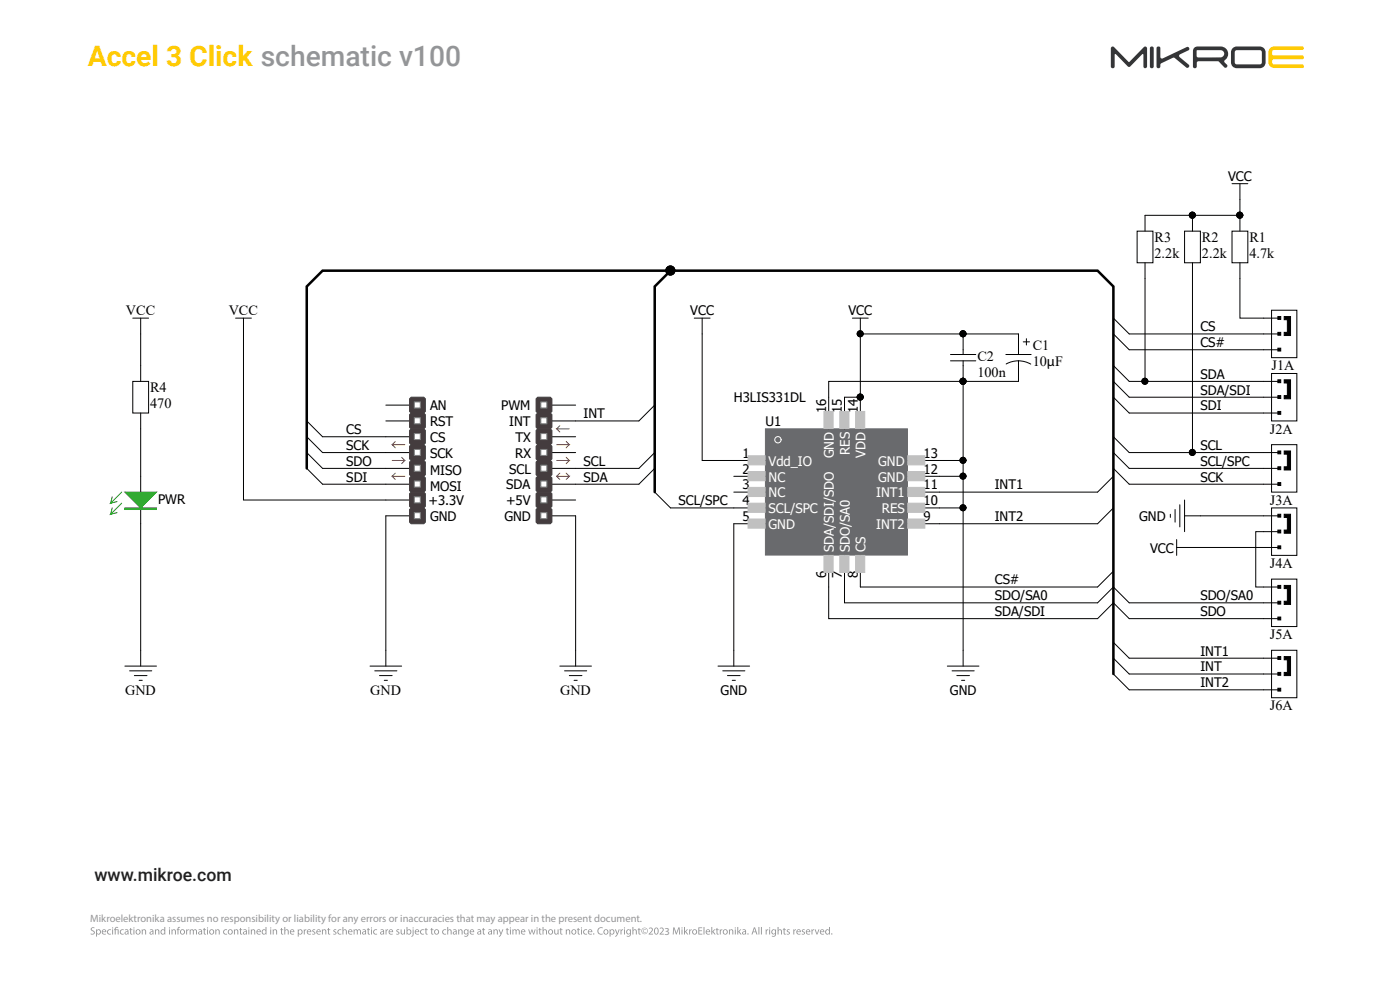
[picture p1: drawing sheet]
<svg xmlns="http://www.w3.org/2000/svg" width="420mm" height="297mm" viewBox="0 0 420 297" stroke-linecap="round" stroke-linejoin="round" font-family="sans-serif">
<!-- layer: Layer 1 -->
<path d="M381 14.4l1.3-.5h8.4a.54 .54 0 0 1 .5 .5 .54 .54 0 0 1-.5 .6h-8.6a.9 .9 0 0 0-.5 .8 .9 .9 0 0 0 .5 .8h8.6a.58 .58 0 0 1 .5 .6 .58 .58 0 0 1-.5 .6h-8.6a.8 .8 0 0 0-.5 .8 .8 .8 0 0 0 .7 .7h8.4a.55 .55 0 0 1 .5 .5 .55 .55 0 0 1-.5 .6h-8.4a1.74 1.74 0 0 1-1.8-1.8v-3.3z" fill-rule="evenodd" fill="#ffcb05"/>
<path d="M359 15.1l7.2-.1a1.09 1.09 0 0 1 1.1 1.1 1.09 1.09 0 0 1-1.1 1.1h-6.9l-.3-.5zM358.4 14.2l-.5 1.1v4.6a.58 .58 0 0 0 .6 .5 .58 .58 0 0 0 .5-.5l.1-1.2 .3-.3 6.3 .1a4 4 0 0 0 2.1 1.8l.4-.5-.4-.7a.72 .72 0 0 1-.5-.6 .72 .72 0 0 1 .5-.7 2.22 2.22 0 0 0 .5-2.5 2.22 2.22 0 0 0-2.1-1.4h-6.9zM347.1 14.1l-.1 5.8a.58 .58 0 0 0 .5 .5 .58 .58 0 0 0 .6-.5v-.7l.3-.2 3.7-1.7 3.8 2.9a.57 .57 0 0 0 .7-.1 .57 .57 0 0 0 0-.7l-2.7-2.3-.2-.4 .3-.4 2.5-1.2a.56 .56 0 0 0 .2-.7 .56 .56 0 0 0-.7-.3l-7.3 3.5-.6-.4v-3l-.5-.3zM345.1 14.1l-.1 5.8a.58 .58 0 0 0 .5 .5 .58 .58 0 0 0 .6-.5v-5.5l-.3-.4zM369.8 14.4l.9-.4 7.2-.1a1.74 1.74 0 0 1 1.8 1.8v3a1.74 1.74 0 0 1-1.8 1.7h-6.8a1.74 1.74 0 0 1-1.8-1.7v-3.4zM370.6 15.2l-.2 .5v3l.3 .5 7.2 .1 .6-.3 .1-3.3-.4-.6-7.1-.1zM333.4 14.1l-.1 .4v5.4a.58 .58 0 0 0 .5 .5 .58 .58 0 0 0 .6-.5v-3.5l.3-.2 3.6 3.7 .4 .2 4.2-3.9 .1 3.7a.55 .55 0 0 0 .6 .5 .55 .55 0 0 0 .5-.5v-5.4l-.3-.5-.6 .1-4.5 4.5-4.5-4.5-.4-.2z" fill-rule="evenodd" fill="#343537"/>
<path d="M249.3 279.9a.2 .2 0 0 1 .4 0 .2 .2 0 0 1-.4 0zM248 278.8l-.1 .2a.55 .55 0 0 0 0 .6 .55 .55 0 0 0 .6 .2l.2-.3a.52 .52 0 0 0-.1-.6 .52 .52 0 0 0-.6-.1zM247.7 278.7l.5-.2 .5 .2v-.9h.3v2.3h-.3v-.3a.74 .74 0 0 1-1.1 0 .74 .74 0 0 1 .1-1.1zM246.4 278.8l-.2 .4h.8l-.1-.4zM246.1 278.7a.67 .67 0 0 1 .9-.1 .67 .67 0 0 1 .3 .8h-1.1a.59 .59 0 0 0 1 .4v.2a.84 .84 0 0 1-1.1-.2 .84 .84 0 0 1 0-1.1zM244.4 278.5h.3l.4 1.3 .4-1.3h.3l-.6 1.6h-.2zM243.4 278.5h.3v.3l.5-.3v.3l-.5 .3v1h-.3zM242.2 278.8l-.2 .4h.8l-.1-.4zM241.9 278.7a.67 .67 0 0 1 .9-.1 .67 .67 0 0 1 .3 .8h-1.1a.59 .59 0 0 0 1 .4v.2a.84 .84 0 0 1-1.1-.2 .84 .84 0 0 1 0-1.1zM240.6 278.7l.5-.2 .3 .1-.6 .3a.69 .69 0 0 1 .4 1.1h-.7l.1-.2 .3 .1 .3-.2-.6-.6zM239.4 278.8l-.2 .4h.8l-.2-.4zM239.1 278.7a.67 .67 0 0 1 .8-.1 .67 .67 0 0 1 .3 .8h-1a.59 .59 0 0 0 .9 .4l.1 .2a.84 .84 0 0 1-1.1-.2 .84 .84 0 0 1 0-1.1zM238 278.5h.2l.1 .3 .5-.3v.3l-.5 .3v1h-.3zM236.1 278.7l.4-.2 .4 .1-.6 .3a.69 .69 0 0 1 .4 1.1h-.7v-.2l.4 .1 .3-.2-.6-.6zM235.1 278.2l.3-.1v.4h.4v.2h-.4v1l.3 .4h-.4l-.2-.3v-1.1h-.3zM233.3 277.8h.3v1a.55 .55 0 0 1 .9 0l.1 1.3h-.3v-1.1l-.4-.3-.3 .3v1.1h-.3zM231.9 278.8l-.2 .2a.57 .57 0 0 0 .4 .9l.4-.4a.51 .51 0 0 0 0-.6 .51 .51 0 0 0-.6-.1zM231.6 278.7l.5-.2 .5 .3v-.3h.2v1.3a.81 .81 0 0 1-.4 .9 .81 .81 0 0 1-.9-.1l.1-.2a.57 .57 0 0 0 .7 .1 .57 .57 0 0 0 .2-.7 .72 .72 0 0 1-1.1 0 .72 .72 0 0 1 .2-1.1zM230.8 278.5h.2v1.6h-.2zM230.8 278h.2v.2h-.2zM229.7 278.5h.2l.1 .3 .5-.3v.3l-.5 .3v1h-.3zM228.3 277.8h.3v2.3h-.3zM227.5 277.8h.3v2.3h-.3zM226.3 278.2l-.3 1h.7zM226.2 277.9h.3l.7 2.2h-.3l-.2-.7h-.7l-.3 .7h-.3zM224.2 279.9a.2 .2 0 0 1 .4 0 .2 .2 0 0 1-.4 0zM223 279.4l-.1 .2a.33 .33 0 0 0 .4 .3 .33 .33 0 0 0 .2-.3v-.3zM222.7 278.6l.5-.1 .5 .2 .1 1.4-.2-.2a.49 .49 0 0 1-.8 .1 .49 .49 0 0 1 .1-.8l.6-.1v-.2l-.3-.2-.4 .1zM221.2 277.8h.3v1.4l.6-.7h.3l-.6 .7 .7 .9h-.4l-.5-.8-.1 .8h-.3zM220.4 278.5h.3v1.6h-.3zM220.5 278h.2v.2h-.2zM218.7 278.5h.2v.3a.57 .57 0 0 1 .7-.3 .57 .57 0 0 1 .4 .7v.9h-.3v-1.1l-.5-.2-.2 .3v1h-.3zM217.1 279.3a.55 .55 0 0 0 1.1 0 .55 .55 0 0 0-1.1 0zM216.8 279.3a.78 .78 0 0 1 1.5 0 .78 .78 0 0 1-1.5 0zM215.9 278.5h.3v.3l.5-.3v.3l-.5 .3v1h-.3zM215 278.2l.2-.1v.4h.4v.2h-.4v1l.4 .4h-.4l-.2-.3v-1.1h-.3zM213.4 277.8h.3v1.4l.6-.7h.3l-.6 .7 .7 .9h-.4l-.5-.8-.1 .8h-.3zM212.2 278.8l-.2 .4h.8l-.2-.4zM211.9 278.7a.67 .67 0 0 1 .8-.1 .67 .67 0 0 1 .3 .8h-1a.59 .59 0 0 0 .9 .4l.1 .2a.84 .84 0 0 1-1.1-.2 .84 .84 0 0 1 0-1.1zM211.1 277.8h.2v2.3h-.2zM209.5 277.9h1.2v.3h-.9v.6h.8v.3h-.8v.7h.9v.3h-1.2zM207.9 279.3a.55 .55 0 0 0 1.1 0 .55 .55 0 0 0-1.1 0zM207.6 279.3a.78 .78 0 0 1 1.5 0 .78 .78 0 0 1-1.5 0zM206.7 278.5h.3v.3l.5-.3v.3l-.5 .3v1h-.3zM205.2 277.8h.3v1.4l.6-.7h.3l-.6 .7 .7 .9h-.3l-.6-.8-.1 .8h-.3zM204.5 278.5h.2v1.6h-.2zM204.5 278h.2v.2h-.2zM202 277.9h.3l.6 1.8 .6-1.8h.4l.1 2.2h-.3v-1.9l-.7 1.9h-.2l-.6-1.9-.1 1.9h-.3zM197.9 278.2a.74 .74 0 0 1 1.2 .1 .74 .74 0 0 1-.4 1.1l-.5 .4h1v.3h-1.3l.8-1a.49 .49 0 0 0 0-.8 .49 .49 0 0 0-.7 .1zM196.7 278.2a.9 .9 0 0 0-.3 .9 .9 .9 0 0 0 .7 .7 .92 .92 0 0 0-.4-1.6zM196.4 278.2a.63 .63 0 0 1 .7-.2 .63 .63 0 0 1 .4 .6 .93 .93 0 0 1 .1 1 .93 .93 0 0 1-1 .4l-.4-1zM194.6 278.2a.74 .74 0 0 1 1.2 .1 .74 .74 0 0 1-.4 1.1l-.4 .4h.9v.3h-1.3l.8-1a.49 .49 0 0 0 .1-.8 .49 .49 0 0 0-.8 .1zM193 278.6l.5-.2 .3 .2a.47 .47 0 0 0-.7 .1 .47 .47 0 0 0 0 .6 .47 .47 0 0 0 .7 .1 .55 .55 0 0 1-.8 0 .55 .55 0 0 1 0-.8zM192.6 279a.83 .83 0 0 0 1.6 0 .83 .83 0 0 0-1.6 0zM192.4 279a.97 .97 0 0 1 1.9 0 .97 .97 0 0 1-1.9 0zM191.5 278.2l.3-.1v.4h.4v.2h-.4v1l.4 .4h-.4l-.2-.3-.1-1.1h-.2zM189.7 277.8h.3v1a.55 .55 0 0 1 1 0v1.3h-.2l-.1-1.1-.3-.3-.4 .3v1.1h-.3zM188.3 278.8l-.1 .2a.57 .57 0 0 0 .4 .9l.4-.4a.51 .51 0 0 0-.1-.6 .51 .51 0 0 0-.6-.1zM188.1 278.7l.4-.2 .5 .3v-.3h.3v1.3a.81 .81 0 0 1-.4 .9 .81 .81 0 0 1-.9-.1v-.2a.57 .57 0 0 0 .7 .1 .57 .57 0 0 0 .3-.7 .72 .72 0 0 1-1.1 0 .72 .72 0 0 1 .2-1.1zM187.2 278.5h.3v1.6h-.3zM187.2 278h.3v.2h-.3zM186.2 278.5h.2v.3l.5-.3v.3l-.4 .3-.1 1h-.2zM184.5 278.5h.3l.4 1.3 .4-1.3h.3l-.7 1.7-.6 .6v-.3l.5-.5zM183.3 278.9l-.1 .2a.48 .48 0 0 0 .2 .7 .48 .48 0 0 0 .6-.2 .55 .55 0 0 0 0-.6 .55 .55 0 0 0-.6-.2zM182.9 278.5h.2v.3a.72 .72 0 0 1 1 0 .72 .72 0 0 1 .1 1 .72 .72 0 0 1-1 .1v.8h-.3zM181.3 279.3a.55 .55 0 0 0 1.1 0 .55 .55 0 0 0-1.1 0zM181 279.3a.78 .78 0 0 1 1.5 0 .78 .78 0 0 1-1.5 0zM179.7 278.1l.9-.2 .2 .1v.2a.88 .88 0 0 0-1.3 .8 .88 .88 0 0 0 1.3 .8v.2a1.12 1.12 0 0 1-1.5-.4 1.12 1.12 0 0 1 .4-1.5zM177.9 279.9a.2 .2 0 0 1 .4 0 .2 .2 0 0 1-.4 0zM176.8 278.8l-.2 .4h.8l-.1-.4zM176.5 278.7a.67 .67 0 0 1 .9-.1 .67 .67 0 0 1 .3 .8h-1.1a.59 .59 0 0 0 1 .4v.2a.84 .84 0 0 1-1.1-.2 .84 .84 0 0 1 0-1.1zM175.2 278.7l.6-.2 .3 .1v.2a.58 .58 0 0 0-.9 .5 .58 .58 0 0 0 .9 .5v.2a.81 .81 0 0 1-1-.2 .81 .81 0 0 1 .1-1.1zM174.3 278.5h.3v1.6h-.3zM174.3 278h.3v.2h-.3zM173.3 278.2l.3-.1v.4h.4v.2h-.4v1l.4 .4h-.4l-.3-.3v-1.1h-.2zM171.7 279.3a.55 .55 0 0 0 1.1 0 .55 .55 0 0 0-1.1 0zM171.3 279.3a.8 .8 0 0 1 1.6 0 .8 .8 0 0 1-1.6 0zM169.7 278.5h.3v.3a.57 .57 0 0 1 .7-.3 .57 .57 0 0 1 .4 .7v.9h-.3l-.1-1.1-.4-.2-.3 .3v1h-.3zM168.1 278.2l.3-.1v.4h.4v.2h-.4v1l.3 .4h-.4l-.2-.3v-1.1h-.3zM166.3 278.5h.2l.1 1.1 .3 .3 .4-.3v-1.1h.3v1.6h-.3v-.3l-.5 .3-.4-.1zM164.7 279.3a.55 .55 0 0 0 1.1 0 .55 .55 0 0 0-1.1 0zM164.4 279.3a.78 .78 0 0 1 1.5 0 .78 .78 0 0 1-1.5 0zM162.8 277.8h.2v1a.55 .55 0 0 1 1 0l.1 1.3h-.3v-1.1l-.4-.3-.3 .3-.1 1.1h-.2zM161.8 278.2l.3-.1v.4h.4v.2h-.4v1l.3 .4h-.4l-.2-.3v-1.1h-.3zM161 278.5h.3v1.6h-.3zM161 278h.2v.2h-.2zM158.5 278.5h.3l.3 1.3 .4-1.3h.2l.4 1.3 .3-1.3h.3l-.5 1.6h-.3l-.3-1.3-.4 1.3h-.3zM156.7 278.8l-.2 .4h.9l-.2-.4zM156.5 278.7a.67 .67 0 0 1 .8-.1 .67 .67 0 0 1 .3 .8h-1.1a.59 .59 0 0 0 1 .4v.2a.84 .84 0 0 1-1.1-.2 .84 .84 0 0 1 .1-1.1zM153.7 278.5h.3v.3a.52 .52 0 0 1 .4-.3 .52 .52 0 0 1 .5 .3l.3-.3 .5 .1 .2 1.5h-.3v-1.2l-.3-.2-.3 .3v1.1h-.3v-1.2l-.3-.2-.4 .3v1.1h-.3zM153 278.5h.3v1.6h-.3zM153 278h.2v.2h-.2zM152 278.2l.3-.1v.4h.4v.2h-.4v1l.4 .4h-.5l-.2-.3v-1.1h-.2zM149.6 278.5h.3l.4 1.3 .4-1.3h.3l-.7 1.7-.6 .6-.1-.3 .5-.5zM148 278.5h.3v.3a.57 .57 0 0 1 .7-.3 .57 .57 0 0 1 .4 .7v.9h-.3l-.1-1.1-.5-.2-.2 .3v1h-.3zM146.8 279.4l-.1 .2a.33 .33 0 0 0 .3 .3 .33 .33 0 0 0 .3-.3v-.3zM146.5 278.6l.5-.1 .5 .2 .1 1.4-.3-.2a.49 .49 0 0 1-.7 .1 .49 .49 0 0 1 0-.8l.7-.1v-.2l-.3-.2-.4 .1zM144.9 278.2l.2-.1v.4h.4v.2h-.4v1l.4 .4h-.4l-.2-.3v-1.1h-.3zM143.5 279.4l-.1 .2a.33 .33 0 0 0 .4 .3 .33 .33 0 0 0 .3-.3v-.3zM143.3 278.6l.5-.1 .4 .2 .2 1.4-.3-.2a.49 .49 0 0 1-.7 .1 .49 .49 0 0 1 0-.8l.7-.1v-.2l-.4-.2-.4 .1zM141.4 278.8l-.2 .4h.8l-.2-.4zM141.1 278.7a.67 .67 0 0 1 .8-.1 .67 .67 0 0 1 .3 .8h-1a.59 .59 0 0 0 .9 .4l.1 .2a.84 .84 0 0 1-1.1-.2 .84 .84 0 0 1 0-1.1zM139.6 278.8l-.1 .2a.57 .57 0 0 0 .4 .9l.4-.4a.51 .51 0 0 0-.1-.6 .51 .51 0 0 0-.6-.1zM139.3 278.7l.5-.2 .5 .3v-.3h.3l-.1 1.3a.81 .81 0 0 1-.3 .9 .81 .81 0 0 1-.9-.1v-.2a.57 .57 0 0 0 .7 .1 .57 .57 0 0 0 .3-.7 .72 .72 0 0 1-1.1 0 .72 .72 0 0 1 .1-1.1zM137.5 278.5h.2v.3a.57 .57 0 0 1 .7-.3 .57 .57 0 0 1 .4 .7v.9h-.3v-1.1l-.5-.2-.2 .3v1h-.3zM136.2 279.4l-.1 .2a.33 .33 0 0 0 .4 .3 .33 .33 0 0 0 .3-.3v-.3zM135.9 278.6l.5-.1 .5 .2 .1 1.4-.2-.2a.49 .49 0 0 1-.8 .1 .49 .49 0 0 1 .1-.8l.6-.1v-.2l-.3-.2-.4 .1zM134.2 277.8h.3v1a.55 .55 0 0 1 .9 0l.1 1.3h-.3v-1.1l-.3-.3-.4 .3v1.1h-.3zM132.9 278.7l.6-.2 .4 .1-.1 .2a.58 .58 0 0 0-.9 .5 .58 .58 0 0 0 .9 .5l.1 .2a.81 .81 0 0 1-1.1-.2 .81 .81 0 0 1 .1-1.1zM130.5 279.3a.55 .55 0 0 0 1.1 0 .55 .55 0 0 0-1.1 0zM130.2 279.3a.78 .78 0 0 1 1.5 0 .78 .78 0 0 1-1.5 0zM129.4 278.2l.2-.1v.4h.4v.2h-.4l.1 1 .3 .4h-.4l-.2-.3v-1.1h-.3zM127.6 278.2l.3-.1v.4h.4v.2h-.4v1l.4 .4h-.4l-.2-.3-.1-1.1h-.2zM126.2 278.7l.6-.2 .4 .1v.2a.58 .58 0 0 0-.9 .5 .58 .58 0 0 0 .9 .5v.2a.81 .81 0 0 1-1-.2 .81 .81 0 0 1 0-1.1zM124.9 278.8l-.2 .4h.8l-.1-.4zM124.6 278.7a.67 .67 0 0 1 .8-.1 .67 .67 0 0 1 .4 .8h-1.1a.59 .59 0 0 0 .9 .4l.1 .2a.84 .84 0 0 1-1.1-.2 .84 .84 0 0 1 0-1.1zM123.8 278h.3v.2h-.3zM123.8 278.5h.3v1.7l-.2 .4-.5 .1 .4-.6zM122.3 278.9l-.1 .2a.52 .52 0 0 0 .1 .6 .52 .52 0 0 0 .6 .1l.2-.2a.55 .55 0 0 0 0-.6 .55 .55 0 0 0-.6-.2zM122 277.8h.2v1a.71 .71 0 0 1 1 0 .71 .71 0 0 1 0 1 .71 .71 0 0 1-1 0v.3h-.3zM120.2 278.5h.3v1.1l.3 .3 .4-.3v-1.1h.3v1.6h-.2l-.1-.3-.5 .3-.3-.1zM118.9 278.7l.5-.2 .4 .1-.7 .3a.69 .69 0 0 1 .5 1.1h-.8l.1-.2 .4 .1 .3-.2-.7-.6zM117 278.8l-.2 .4h.9l-.2-.4zM116.8 278.7a.67 .67 0 0 1 .8-.1 .67 .67 0 0 1 .3 .8h-1.1a.59 .59 0 0 0 1 .4v.2a.84 .84 0 0 1-1.1-.2 .84 .84 0 0 1 .1-1.1zM115.7 278.5h.2v.3l.5-.3v.3l-.4 .3v1h-.3zM114.4 279.4l-.1 .2a.33 .33 0 0 0 .4 .3 .33 .33 0 0 0 .3-.3v-.3zM114.1 278.6l.5-.1 .5 .2 .1 1.4-.2-.2a.49 .49 0 0 1-.8 .1 .49 .49 0 0 1 .1-.8l.6-.1v-.2l-.3-.2-.4 .1zM112.2 278.7l.6-.2 .4 .1-.1 .2a.58 .58 0 0 0-.9 .5 .58 .58 0 0 0 .9 .5v.2a.81 .81 0 0 1-1-.2 .81 .81 0 0 1 .1-1.1zM111.3 278.5h.3v1.6h-.3zM111.3 278h.3v.2h-.3zM110.3 278.2l.3-.1v.4h.4v.2h-.4v1l.4 .4h-.4l-.3-.3v-1.1h-.2zM109 279.4l-.1 .2a.33 .33 0 0 0 .4 .3 .33 .33 0 0 0 .2-.3v-.3zM108.7 278.6l.5-.1 .5 .2 .1 1.4-.2-.2a.49 .49 0 0 1-.8 .1 .49 .49 0 0 1 .1-.8l.6-.1v-.2l-.3-.2-.4 .1zM106.1 278.5h.2v.3a.52 .52 0 0 1 .5-.3 .52 .52 0 0 1 .5 .3l.3-.3 .5 .1 .2 1.5h-.3v-1.2l-.3-.2-.4 .3v1.1h-.2l-.1-1.2-.3-.2-.3 .3v1.1h-.3zM104.9 278.8l-.2 .4h.8l-.2-.4zM104.6 278.7a.67 .67 0 0 1 .8-.1 .67 .67 0 0 1 .3 .8h-1a.59 .59 0 0 0 .9 .4l.1 .2a.84 .84 0 0 1-1.1-.2 .84 .84 0 0 1 0-1.1zM102.7 277.8h.3v1a.55 .55 0 0 1 1 0v1.3h-.2l-.1-1.1-.3-.3-.4 .3v1.1h-.3zM101.4 278.7l.6-.2 .4 .1v.2a.58 .58 0 0 0-.9 .5 .58 .58 0 0 0 .9 .5v.2a.81 .81 0 0 1-1-.2 .81 .81 0 0 1 0-1.1zM100.1 278.7l.4-.2 .4 .1-.6 .3a.69 .69 0 0 1 .4 1.1h-.8l.1-.2 .4 .1 .3-.2-.7-.6zM98.4 278.2l.3-.1v.4h.4v.2h-.4v1l.4 .4h-.5l-.2-.3v-1.1h-.2zM96.6 278.5h.2v.3a.57 .57 0 0 1 .7-.3 .57 .57 0 0 1 .4 .7v.9h-.3v-1.1l-.5-.2-.2 .3v1h-.3zM95.3 278.8l-.1 .4h.8l-.2-.4zM95.1 278.7a.67 .67 0 0 1 .8-.1 .67 .67 0 0 1 .3 .8h-1.1a.59 .59 0 0 0 1 .4v.2a.84 .84 0 0 1-1-.2 .84 .84 0 0 1 0-1.1zM93.7 278.7l.5-.2 .4 .1-.7 .3a.69 .69 0 0 1 .5 1.1h-.8l.1-.2 .4 .1 .3-.2-.7-.6zM92.5 278.8l-.2 .4h.8l-.1-.4zM92.2 278.7a.67 .67 0 0 1 .9-.1 .67 .67 0 0 1 .3 .8h-1.1a.59 .59 0 0 0 1 .4v.2a.84 .84 0 0 1-1.1-.2 .84 .84 0 0 1 0-1.1zM91.1 278.5h.3v.3l.5-.3v.3l-.5 .3v1h-.3zM89.7 278.9l-.1 .2a.48 .48 0 0 0 .2 .7 .48 .48 0 0 0 .7-.2 .55 .55 0 0 0-.1-.6 .55 .55 0 0 0-.5-.2zM89.3 278.5h.3v.3a.72 .72 0 0 1 1 0 .72 .72 0 0 1 0 1 .72 .72 0 0 1-1 .1v.8h-.3zM87.4 278.8l-.2 .4h.8l-.1-.4zM87.1 278.7a.67 .67 0 0 1 .9-.1 .67 .67 0 0 1 .3 .8h-1.1a.59 .59 0 0 0 1 .4v.2a.84 .84 0 0 1-1.1-.2 .84 .84 0 0 1 0-1.1zM85.3 277.8h.3v1a.55 .55 0 0 1 1 0v1.3h-.3v-1.1l-.3-.3-.4 .3v1.1h-.3zM84.3 278.2l.3-.1v.4h.4v.2h-.4v1l.4 .4h-.4l-.3-.3v-1.1h-.2zM81.8 278.5h.3v.3a.57 .57 0 0 1 .7-.3 .57 .57 0 0 1 .3 .7v.9h-.3v-1.1l-.5-.2-.2 .3v1h-.3zM81.1 278.5h.3v1.6h-.3zM81.1 278h.2v.2h-.2zM79 278.8l-.2 .2a.55 .55 0 0 0 0 .6 .55 .55 0 0 0 .6 .2l.3-.3a.52 .52 0 0 0-.1-.6 .52 .52 0 0 0-.6-.1zM78.7 278.7l.5-.2 .5 .2v-.9h.2l.1 2.3h-.3v-.3a.74 .74 0 0 1-1.1 0 .74 .74 0 0 1 .1-1.1zM77.4 278.8l-.2 .4h.8l-.1-.4zM77.1 278.7a.67 .67 0 0 1 .8-.1 .67 .67 0 0 1 .4 .8h-1.1a.59 .59 0 0 0 .9 .4l.1 .2a.84 .84 0 0 1-1.1-.2 .84 .84 0 0 1 0-1.1zM75.2 278.5h.3v.3a.57 .57 0 0 1 .7-.3 .57 .57 0 0 1 .4 .7v.9h-.3v-1.1l-.5-.2-.3 .3v1h-.2zM74.5 278.5h.3v1.6h-.3zM74.5 278h.3v.2h-.3zM73.2 279.4l-.1 .2a.33 .33 0 0 0 .4 .3 .33 .33 0 0 0 .3-.3v-.3zM73 278.6l.5-.1 .5 .2 .1 1.4-.3-.2a.49 .49 0 0 1-.7 .1 .49 .49 0 0 1 0-.8l.7-.1v-.2l-.4-.2-.4 .1zM72 278.2l.3-.1v.4h.4v.2h-.4v1l.4 .4h-.5l-.2-.3v-1.1h-.2zM70.2 278.5h.2v.3a.57 .57 0 0 1 .7-.3 .57 .57 0 0 1 .4 .7v.9h-.3v-1.1l-.5-.2-.2 .3v1h-.3zM68.6 279.3a.55 .55 0 0 0 1.1 0 .55 .55 0 0 0-1.1 0zM68.3 279.3a.78 .78 0 0 1 1.5 0 .78 .78 0 0 1-1.5 0zM67.2 278.7l.6-.2 .3 .1v.2a.58 .58 0 0 0-.9 .5 .58 .58 0 0 0 .9 .5v.2a.81 .81 0 0 1-1-.2 .81 .81 0 0 1 .1-1.1zM64.6 278.5h.2l.1 .3a.57 .57 0 0 1 .6-.3 .57 .57 0 0 1 .4 .7v.9h-.3v-1.1l-.5-.2-.2 .3v1h-.3zM63 279.3a.55 .55 0 0 0 1.1 0 .55 .55 0 0 0-1.1 0zM62.7 279.3a.8 .8 0 0 1 1.6 0 .8 .8 0 0 1-1.6 0zM62.1 278.5h.3v1.6h-.3zM62.1 278h.3v.2h-.3zM61.1 278.2l.3-.1v.4h.4v.2h-.4v1l.4 .4h-.4l-.2-.3-.1-1.1h-.2zM59.8 279.4l-.1 .2a.33 .33 0 0 0 .4 .3 .33 .33 0 0 0 .3-.3v-.3zM59.5 278.6l.5-.1 .5 .2 .2 1.4-.3-.2a.49 .49 0 0 1-.8 .1 .49 .49 0 0 1 .1-.8l.7-.1-.1-.2-.3-.2-.4 .1zM56.9 278.5h.2v.3a.52 .52 0 0 1 .5-.3 .52 .52 0 0 1 .5 .3l.3-.3 .5 .1 .2 1.5h-.3v-1.2l-.3-.2-.3 .3-.1 1.1h-.2l-.1-1.2-.3-.2-.3 .3v1.1h-.3zM55.8 278.5h.3v.3l.5-.3v.3l-.5 .3v1h-.2zM54.3 279.3a.55 .55 0 0 0 1.1 0 .55 .55 0 0 0-1.1 0zM53.9 279.3a.8 .8 0 0 1 1.6 0 .8 .8 0 0 1-1.6 0zM53.4 277.9l.6-.1-.4 .4-.1 .3h.4v.2h-.4v1.4h-.2v-1.4h-.3v-.2h.3zM51.4 278.5h.3v.3a.57 .57 0 0 1 .7-.3 .57 .57 0 0 1 .4 .7v.9h-.3v-1.1l-.5-.2-.3 .3v1h-.2zM50.7 278.5h.3v1.6h-.3zM50.7 278h.3v.2h-.3zM48.6 278.8l-.1 .2a.55 .55 0 0 0 0 .6 .55 .55 0 0 0 .6 .2l.2-.3a.52 .52 0 0 0-.1-.6 .52 .52 0 0 0-.6-.1zM48.3 278.7l.5-.2 .5 .2v-.9h.3v2.3h-.3v-.3a.74 .74 0 0 1-1.1 0 .74 .74 0 0 1 .1-1.1zM46.5 278.5h.2v.3a.57 .57 0 0 1 .7-.3 .57 .57 0 0 1 .4 .7v.9h-.3v-1.1l-.5-.2-.2 .3v1h-.3zM45.2 279.4l-.1 .2a.33 .33 0 0 0 .4 .3 .33 .33 0 0 0 .3-.3v-.3zM45 278.6l.5-.1 .4 .2 .2 1.4-.3-.2a.49 .49 0 0 1-.7 .1 .49 .49 0 0 1 0-.8l.7-.1-.1-.2-.3-.2-.4 .1zM42.5 278.5h.3v.3a.57 .57 0 0 1 .7-.3 .57 .57 0 0 1 .3 .7v.9h-.2l-.1-1.1-.5-.2-.2 .3v1h-.3zM41 279.3a.54 .54 0 0 0 1 0 .54 .54 0 0 0-1 0zM40.6 279.3a.8 .8 0 0 1 1.6 0 .8 .8 0 0 1-1.6 0zM40 278.5h.3v1.6h-.3zM40.1 278h.2v.2h-.2zM39.1 278.2l.2-.1v.4h.4v.2h-.4v1l.4 .4h-.4l-.2-.3v-1.1h-.3zM37.7 279.4l-.1 .2a.33 .33 0 0 0 .4 .3 .33 .33 0 0 0 .3-.3v-.3zM37.5 278.6l.5-.1 .4 .2 .2 1.4-.3-.2a.49 .49 0 0 1-.7 .1 .49 .49 0 0 1 0-.8l.7-.1v-.2l-.4-.2-.4 .1zM36.2 278.7l.6-.2 .4 .1-.1 .2a.58 .58 0 0 0-.9 .5 .58 .58 0 0 0 .9 .5v.2a.81 .81 0 0 1-1-.2 .81 .81 0 0 1 .1-1.1zM34.6 278l.9-.1-.1 .2h-.6l-.1 .4h.9v1.6h-.3v-1.4h-.6v1.4h-.3v-1.4h-.2v-.2h.2zM33.6 278.5h.3v1.6h-.3zM33.7 278h.2v.2h-.2zM32.3 278.7l.6-.2 .4 .1v.2a.58 .58 0 0 0-.9 .5 .58 .58 0 0 0 .9 .5v.2a.81 .81 0 0 1-1-.2 .81 .81 0 0 1 0-1.1zM31 278.8l-.2 .4h.8l-.1-.4zM30.7 278.7a.67 .67 0 0 1 .8-.1 .67 .67 0 0 1 .4 .8h-1.1a.59 .59 0 0 0 .9 .4l.1 .2a.84 .84 0 0 1-1.1-.2 .84 .84 0 0 1 0-1.1zM29.2 278.9l-.1 .2a.48 .48 0 0 0 .2 .7 .48 .48 0 0 0 .6-.2 .55 .55 0 0 0 0-.6 .55 .55 0 0 0-.5-.2zM28.8 278.5h.3v.3a.72 .72 0 0 1 1 0 .72 .72 0 0 1 0 1 .72 .72 0 0 1-1 .1v.8h-.3zM27.4 278.1l1-.1-.1 .2-.8 .1 .2 .4a.74 .74 0 0 1 .7 1.1 .74 .74 0 0 1-1.2 .2v-.3a.46 .46 0 0 0 .8 .1 .46 .46 0 0 0-.2-.7 .6 .6 0 0 1-.5-.4 .6 .6 0 0 1 .1-.6z" fill="#939598"/>
<g fill="none" stroke="#000" stroke-width=".3">
<path d="M115.8 121.4h7.1M115.8 126.2h7.1M115.8 130.9h7.1M115.8 135.6h7.1M165.6 121.4h7.1M165.6 126.2h7.1M165.6 130.9h7.1M165.6 135.6h7.1M115.8 140.4h7.1M115.8 145.1h7.1M115.8 149.9h7.1M115.8 154.6h7.1"/>
<path d="M165.6 140.4h7.1M165.6 145.1h7.1M165.6 149.9h7.1M165.6 154.6h7.1"/>
</g>
<path d="M122.9 119.5l.4-.5h3.8l.5 .5v3.8l-.5 .5h-3.8l-.4-.5z" fill-rule="evenodd" fill="#443c3e"/>
<path d="M122.9 119.5l.4-.5h3.8l.5 .5v3.8l-.5 .5h-3.8l-.4-.5z" fill="none" stroke="#443c3e" stroke-width=".3"/>
<path d="M122.9 124.3l.4-.5h3.8l.5 .5v3.8l-.5 .4h-3.8l-.4-.4z" fill-rule="evenodd" fill="#443c3e"/>
<path d="M122.9 124.3l.4-.5h3.8l.5 .5v3.8l-.5 .4h-3.8l-.4-.4z" fill="none" stroke="#443c3e" stroke-width=".3"/>
<g fill="#fff" stroke="#808080" stroke-width=".3">
<path d="M124.3 120.5h1.8v1.8h-1.8z"/>
<path d="M124.3 125.2h1.8v1.8h-1.8z"/>
</g>
<path d="M122.9 129l.4-.5h3.8l.5 .5v3.8l-.5 .5h-3.8l-.4-.5z" fill-rule="evenodd" fill="#443c3e"/>
<path d="M122.9 129l.4-.5h3.8l.5 .5v3.8l-.5 .5h-3.8l-.4-.5z" fill="none" stroke="#443c3e" stroke-width=".3"/>
<path d="M122.9 133.7l.4-.4h3.8l.5 .4v3.8l-.5 .5h-3.8l-.4-.5z" fill-rule="evenodd" fill="#443c3e"/>
<path d="M122.9 133.7l.4-.4h3.8l.5 .4v3.8l-.5 .5h-3.8l-.4-.5z" fill="none" stroke="#443c3e" stroke-width=".3"/>
<g fill="#fff" stroke="#808080" stroke-width=".3">
<path d="M124.3 129.9h1.8v1.8h-1.8z"/>
<path d="M124.3 134.7h1.8v1.8h-1.8z"/>
</g>
<path d="M122.9 138.5l.4-.5h3.8l.5 .5v3.8l-.5 .4h-3.8l-.4-.4z" fill-rule="evenodd" fill="#443c3e"/>
<path d="M122.9 138.5l.4-.5h3.8l.5 .5v3.8l-.5 .4h-3.8l-.4-.4z" fill="none" stroke="#443c3e" stroke-width=".3"/>
<path d="M122.9 143.2l.4-.5h3.8l.5 .5v3.8l-.5 .5h-3.8l-.4-.5z" fill-rule="evenodd" fill="#443c3e"/>
<path d="M122.9 143.2l.4-.5h3.8l.5 .5v3.8l-.5 .5h-3.8l-.4-.5z" fill="none" stroke="#443c3e" stroke-width=".3"/>
<g fill="#fff" stroke="#808080" stroke-width=".3">
<path d="M124.3 139.4h1.8v1.8h-1.8z"/>
<path d="M124.3 144.2h1.8v1.8h-1.8z"/>
</g>
<path d="M122.9 148l.4-.5h3.8l.5 .5v3.8l-.5 .4h-3.8l-.4-.4z" fill-rule="evenodd" fill="#443c3e"/>
<path d="M122.9 148l.4-.5h3.8l.5 .5v3.8l-.5 .4h-3.8l-.4-.4z" fill="none" stroke="#443c3e" stroke-width=".3"/>
<path d="M122.9 152.7l.4-.5h3.8l.5 .5v3.8l-.5 .5h-3.8l-.4-.5z" fill-rule="evenodd" fill="#443c3e"/>
<path d="M122.9 152.7l.4-.5h3.8l.5 .5v3.8l-.5 .5h-3.8l-.4-.5z" fill="none" stroke="#443c3e" stroke-width=".3"/>
<g fill="#fff" stroke="#808080" stroke-width=".3">
<path d="M124.3 148.9h1.8v1.8h-1.8z"/>
<path d="M124.3 153.6h1.8v1.8h-1.8z"/>
</g>
<path d="M160.8 119.5l.5-.5h3.8l.5 .5v3.8l-.5 .5h-3.8l-.5-.5z" fill-rule="evenodd" fill="#443c3e"/>
<path d="M160.8 119.5l.5-.5h3.8l.5 .5v3.8l-.5 .5h-3.8l-.5-.5z" fill="none" stroke="#443c3e" stroke-width=".3"/>
<path d="M160.8 124.3l.5-.5h3.8l.5 .5v3.8l-.5 .4h-3.8l-.5-.4z" fill-rule="evenodd" fill="#443c3e"/>
<path d="M160.8 124.3l.5-.5h3.8l.5 .5v3.8l-.5 .4h-3.8l-.5-.4z" fill="none" stroke="#443c3e" stroke-width=".3"/>
<g fill="#fff" stroke="#808080" stroke-width=".3">
<path d="M162.3 120.5h1.8v1.8h-1.8z"/>
<path d="M162.3 125.2h1.8v1.8h-1.8z"/>
</g>
<path d="M160.8 129l.5-.5h3.8l.5 .5v3.8l-.5 .5h-3.8l-.5-.5z" fill-rule="evenodd" fill="#443c3e"/>
<path d="M160.8 129l.5-.5h3.8l.5 .5v3.8l-.5 .5h-3.8l-.5-.5z" fill="none" stroke="#443c3e" stroke-width=".3"/>
<path d="M160.8 133.7l.5-.4h3.8l.5 .4v3.8l-.5 .5h-3.8l-.5-.5z" fill-rule="evenodd" fill="#443c3e"/>
<path d="M160.8 133.7l.5-.4h3.8l.5 .4v3.8l-.5 .5h-3.8l-.5-.5z" fill="none" stroke="#443c3e" stroke-width=".3"/>
<g fill="#fff" stroke="#808080" stroke-width=".3">
<path d="M162.3 129.9h1.8v1.8h-1.8z"/>
<path d="M162.3 134.7h1.8v1.8h-1.8z"/>
</g>
<path d="M160.8 138.5l.5-.5h3.8l.5 .5v3.8l-.5 .4h-3.8l-.5-.4z" fill-rule="evenodd" fill="#443c3e"/>
<path d="M160.8 138.5l.5-.5h3.8l.5 .5v3.8l-.5 .4h-3.8l-.5-.4z" fill="none" stroke="#443c3e" stroke-width=".3"/>
<path d="M160.8 143.2l.5-.5h3.8l.5 .5v3.8l-.5 .5h-3.8l-.5-.5z" fill-rule="evenodd" fill="#443c3e"/>
<path d="M160.8 143.2l.5-.5h3.8l.5 .5v3.8l-.5 .5h-3.8l-.5-.5z" fill="none" stroke="#443c3e" stroke-width=".3"/>
<g fill="#fff" stroke="#808080" stroke-width=".3">
<path d="M162.3 139.4h1.8v1.8h-1.8z"/>
<path d="M162.3 144.2h1.8v1.8h-1.8z"/>
</g>
<path d="M160.8 148l.5-.5h3.8l.5 .5v3.8l-.5 .4h-3.8l-.5-.4z" fill-rule="evenodd" fill="#443c3e"/>
<path d="M160.8 148l.5-.5h3.8l.5 .5v3.8l-.5 .4h-3.8l-.5-.4z" fill="none" stroke="#443c3e" stroke-width=".3"/>
<path d="M160.8 152.7l.5-.5h3.8l.5 .5v3.8l-.5 .5h-3.8l-.5-.5z" fill-rule="evenodd" fill="#443c3e"/>
<path d="M160.8 152.7l.5-.5h3.8l.5 .5v3.8l-.5 .5h-3.8l-.5-.5z" fill="none" stroke="#443c3e" stroke-width=".3"/>
<g fill="#fff" stroke="#808080" stroke-width=".3">
<path d="M162.3 148.9h1.8v1.8h-1.8z"/>
<path d="M162.3 153.6h1.8v1.8h-1.8z"/>
</g>
<g fill="none" stroke="#ee0e22" stroke-width=".3">
<path d="M117.6 138h3.8l-.9 1M118.6 132.3l-1 1M120.5 137.1l.9 .9M121.4 133.3h-3.8l1 .9M167 133.3h3.8l-1 .9M167 138h3.8l-1 1M167.9 127.6l-.9 .9M169.8 132.3l1 1M169.8 137.1l1 .9M170.8 128.5h-3.8l.9 1M118.6 141.8l-1 .9M121.4 142.7h-3.8l1 1"/>
<path d="M167 142.7h3.8l-1 1M167 142.7l.9 1M167.9 141.8l-.9 .9M169.8 141.8l1 .9"/>
</g>
<g fill="none" stroke="#000" stroke-width=".3">
<path d="M369.6 55.1h4.7M372 55.1v9.4h-28.5v4.8M341.1 69.3h4.8v9.5h-4.8zM343.5 78.8v35.5M355.4 69.3h4.7v9.5h-4.7zM357.7 64.5v4.8M357.7 78.8v56.8M369.6 69.3h4.7v9.5h-4.7zM372 78.8v16.5h11.8M372 64.5v4.8M39.8 95.3h4.8M42.2 95.3v19"/>
<path d="M70.7 95.3h4.7M73 95.3v54.6h42.8M208.3 95.3h4.7M210.6 95.3v42.7h19M255.7 95.3h4.8M258.1 95.3v4.8M334 95.3l4.8 4.8h45M381.5 93h7.6v14.2h-7.6zM385.3 94.9h1.9v5.7h-1.9v-1h.9v-3.8h-.9zM39.8 114.3h4.8v9.5h-4.8zM258.1 119v9.5M285.1 108.1h7.6"/>
<path d="M285.1 106.2h7.6M288.9 100.1v6.1M301.8 106.2h7.5M305.5 108.1l2 .3 1.7 .7M305.5 108.1l-1.9 .3-1.8 .7M305.5 106.2v-6.1h-47.4v18.9h-4.7v9.5M305.5 108.1v6.2h-16.6v-6.2M307 102.5h1.9M307.9 101.5v1.9M334 109.6l4.8 4.7h45M334 100.1l4.8 4.7h45M334 119l4.8 4.8h45"/>
<path d="M334 114.3l4.8 4.7h45M381.5 111.9h7.6v14.3h-7.6zM385.3 113.8h1.9v5.7h-1.9v-.9h.9v-3.8h-.9zM42.2 123.8v23.7M92 126.2l4.8 4.7h19M92 130.9l4.8 4.7h19M92 135.6l4.8 4.8h19M196.4 121.4l-4.7 4.8h-19M196.4 135.6l-4.7 4.8h-19M248.6 128.5v-14.2h40.3v23.7h-16.6M288.9 138v4.7h-16.6M334 130.9l4.8 4.7h45"/>
<path d="M334 135.6l4.8 4.8h45M381.5 133.3h7.6v14.2h-7.6zM385.3 135.2h1.9v5.6h-1.9v-.9h.9v-3.8h-.9zM42.2 152.2v47.4M92 140.4l4.8 4.7h19M115.8 154.6v45M172.7 154.6v45M196.4 147.5l4.8 4.7h28.4M196.4 140.4l-4.7 4.7h-19M220.1 142.7h9.5M220.1 147.5h9.5M229.6 157h-9.5v42.6"/>
<path d="M272.3 152.2h16.6M288.9 142.7v56.9M334 142.7l-4.7 4.8h-57M334 152.2l-4.7 4.8h-57M334 140.4l4.8 4.7h45M351.1 154.1v1M352.5 152.7v3.8M353.9 151.3v6.6M355.4 149.9v9.4M355.4 154.6h28.4M381.5 152.2h7.6v14.2h-7.6zM383.8 159.3h-7.1v16.6h7.1"/>
<path d="M385.3 154.1h1.9v5.7h-1.9v-.9h.9v-3.8h-.9zM248.6 166.4v19h80.7l4.7-4.7 4.8 4.7h45M253.4 166.4v14.3h75.9l4.7-4.8 4.8 4.8h45M258.1 166.4v9.5h71.2l4.7-4.7M353 161.7v4.7M353 164.1h30.8M381.5 173.6h7.6v14.2h-7.6zM385.3 175.5h1.9v5.6h-1.9v-.9h.9v-3.8h-.9zM37.5 199.6h9.4M111 199.6h9.5M167.9 199.6h9.5M215.4 199.6h9.5"/>
<path d="M284.2 199.6h9.5M334 192.5l4.8 4.8h45M334 197.3l4.8 4.7h45M381.5 194.9h7.6v14.2h-7.6zM385.3 196.8h1.9v5.7h-1.9v-1h.9v-3.8h-.9zM38.9 201.1h6.6M40.3 202.5h3.8M41.7 203.9h1M112.4 201.1h6.7M113.9 202.5h3.7M115.3 203.9h.9M169.4 201.1h6.6"/>
<path d="M170.8 202.5h3.8M172.2 203.9h1M216.8 201.1h6.7M218.2 202.5h3.8M219.7 203.9h.9M285.6 201.1h6.7M287 202.5h3.8M288.5 203.9h.9M334 202l4.8 4.7h45"/>
</g>
<g fill="#000" stroke="#000" stroke-width=".3">
<path d="M383.4 94.9h.8v.8h-.8zM383.4 99.6h.8v.9h-.8zM383.4 104.3h.8v.9h-.8zM383.4 113.8h.8v.9h-.8zM383.4 118.6h.8v.8h-.8zM383.4 123.3h.8v.9h-.8zM383.4 135.2h.8v.8h-.8zM383.4 139.9h.8v.9h-.8zM383.4 144.6h.8v.9h-.8zM383.4 154.1h.8v.9h-.8zM383.4 158.9h.8v.8h-.8zM383.4 163.6h.8v.9h-.8z"/>
<path d="M383.4 175.5h.8v.8h-.8zM383.4 180.2h.8v.8h-.8zM383.4 184.9h.8v.9h-.8zM383.4 196.8h.8v.8h-.8zM383.4 201.5h.8v.9h-.8zM383.4 206.3h.8v.8h-.8z"/>
<circle cx="357.7" cy="64.5" r=".9"/>
<circle cx="371.9" cy="64.5" r=".9"/>
<circle cx="201.1" cy="81.1" r="1.38"/>
<circle cx="258.1" cy="119" r=".9"/>
<circle cx="258.1" cy="100" r=".9"/>
<circle cx="288.9" cy="114.3" r=".9"/>
<circle cx="288.9" cy="100" r=".9"/>
<circle cx="343.5" cy="114.3" r=".9"/>
<circle cx="288.9" cy="138" r=".9"/>
<circle cx="357.7" cy="135.6" r=".9"/>
<circle cx="288.9" cy="152.2" r=".9"/>
<circle cx="288.9" cy="142.7" r=".9"/>
</g>
<g fill="#000">
<path d="M385.3 94.9h1.9v5.7h-1.9v-1h.9v-3.8h-.9z" fill-rule="evenodd"/>
<path d="M385.3 113.8h1.9v5.7h-1.9v-.9h.9v-3.8h-.9z" fill-rule="evenodd"/>
<path d="M385.3 135.2h1.9v5.6h-1.9v-.9h.9v-3.8h-.9z" fill-rule="evenodd"/>
<path d="M385.3 154.1h1.9v5.7h-1.9v-.9h.9v-3.8h-.9z" fill-rule="evenodd"/>
<path d="M385.3 175.5h1.9v5.6h-1.9v-.9h.9v-3.8h-.9z" fill-rule="evenodd"/>
<path d="M385.3 196.8h1.9v5.7h-1.9v-1h.9v-3.8h-.9z" fill-rule="evenodd"/>
</g>
<path d="M229.6 128.5h42.6v37.9h-42.6z" fill="#696a6d" stroke="#696a6d" stroke-width=".3"/>
<circle cx="233.4" cy="131.8" r=".95" fill="none" stroke="#fff" stroke-width=".3"/>
<g fill="#c0c0c0" stroke="#c0c0c0" stroke-width=".3">
<path d="M224.4 136.6h5.1v2.7h-5.1z"/>
<path d="M224.4 141.3h5.1v2.8h-5.1z"/>
<path d="M224.4 146.1h5.1v2.7h-5.1z"/>
<path d="M224.4 150.8h5.1v2.8h-5.1z"/>
<path d="M224.4 155.5h5.1v2.8h-5.1z"/>
<path d="M247.2 166.4h2.7v5.2h-2.7z"/>
<path d="M251.9 166.4h2.8v5.2h-2.8z"/>
<path d="M256.7 166.4h2.7v5.2h-2.7z"/>
<path d="M272.3 155.5h5.2v2.8h-5.2z"/>
<path d="M272.3 150.8h5.2v2.8h-5.2z"/>
<path d="M272.3 146.1h5.2v2.7h-5.2z"/>
<path d="M272.3 141.3h5.2v2.8h-5.2z"/>
<path d="M272.3 136.6h5.2v2.7h-5.2z"/>
<path d="M256.7 123.3h2.7v5.1h-2.7z"/>
<path d="M251.9 123.3h2.8v5.1h-2.8z"/>
<path d="M247.2 123.3h2.7v5.1h-2.7z"/>
</g>
<path d="M201.2 81.1h-104.4l-4.8 4.8v54.5M196.4 147.5v-61.6l4.8-4.8h128.1l4.7 4.8v116.1" fill="none" stroke="#000" stroke-width=".76"/>
<path d="M37.5 152.2h9.4v.5h-9.4z" fill-rule="evenodd" fill="#00bf00"/>
<path d="M37.5 152.2h9.4v.5h-9.4z" fill="none" stroke="#00bf00" stroke-width=".3"/>
<path d="M37.5 147.5h9.4l-4.7 4.7z" fill="#00bf00"/>
<path d="M33.7 152.2l-.5 1.9M33.7 148.9l-.5 1.9M36.5 150.8l-3.3 3.3 1.9-.5M36.5 147.5l-3.3 3.3 1.9-.5M37.5 147.5h9.4l-4.7 4.7z" fill="none" stroke="#00bf00" stroke-width=".3"/>
<text font-size="8.5" fill="#ffcb05" x="26.4" y="19.9">Accel 3 Click schematic v100</text>
<text font-size="5.3" fill="#231f20" x="28.4" y="264.2">www.mikroe.com</text>
<g font-size="4.3">
<text x="346.4" y="72.6">R3</text>
<text x="346.4" y="77.3">2.2k</text>
<text x="360.6" y="72.6">R2</text>
<text x="360.6" y="77.3">2.2k</text>
<text x="374.8" y="72.6">R1</text>
<text x="374.8" y="77.3">4.7k</text>
<text x="37.8" y="94.4">VCC</text>
<text x="68.6" y="94.4">VCC</text>
<text x="309.8" y="104.8">C1</text>
<text x="293.2" y="108.1">C2</text>
<text x="293.2" y="112.9">100n</text>
<text x="309.8" y="109.6">10µF</text>
<text x="381.5" y="111">J1A</text>
<text x="45.1" y="117.6">R4</text>
<text x="45.1" y="122.4">470</text>
<text x="381" y="129.9">J2A</text>
<text x="381" y="151.3">J3A</text>
<text x="381" y="170.2">J4A</text>
<text x="381" y="191.6">J5A</text>
<text x="37.5" y="208.2">GND</text>
<text x="111.1" y="208.2">GND</text>
<text x="168" y="208.2">GND</text>
<text x="381" y="212.9">J6A</text>
</g>
<g font-size="4">
<text x="368.4" y="54.3">VCC</text>
<text x="207.1" y="94.6">VCC</text>
<text x="254.5" y="94.6">VCC</text>
<text x="360.1" y="99.3">CS</text>
<text x="360.1" y="104">CS#</text>
<text x="360.1" y="113.5">SDA</text>
<text x="360.1" y="118.3">SDA/SDI</text>
<text x="129" y="123">AN</text>
<text x="150.4" y="123">PWM</text>
<text x="175.1" y="125.4">INT</text>
<text x="220.1" y="120.6">H3LIS331DL</text>
<text x="247.8" y="123.8" transform="rotate(-90 247.8 123.8)">16</text>
<text x="252.6" y="123.8" transform="rotate(-90 252.6 123.8)">15</text>
<text x="257.3" y="123.8" transform="rotate(-90 257.3 123.8)">14</text>
<text x="360.1" y="123">SDI</text>
<text x="103.9" y="130.1">CS</text>
<text x="129" y="127.7">RST</text>
<text x="152.8" y="127.7">INT</text>
<text x="229.6" y="127.7">U1</text>
<text x="103.9" y="134.8">SCK</text>
<text x="129" y="132.5">CS</text>
<text x="129" y="137.2">SCK</text>
<text x="154.6" y="137.2">RX</text>
<text x="154.7" y="132.5">TX</text>
<text x="222.7" y="137.2">1</text>
<text x="277.1" y="137.2">13</text>
<text x="360.1" y="134.8">SCL</text>
<text x="103.9" y="139.6">SDO</text>
<text x="129" y="142.4">MISO</text>
<text x="152.8" y="142">SCL</text>
<text x="175.1" y="139.6">SCL</text>
<text x="222.7" y="142">2</text>
<text x="277.1" y="142">12</text>
<text x="360.1" y="139.6">SCL/SPC</text>
<text x="103.9" y="144.3">SDI</text>
<text x="129" y="147.2">MOSI</text>
<text x="151.8" y="146.7">SDA</text>
<text x="175.1" y="144.3">SDA</text>
<text x="222.7" y="146.7">3</text>
<text x="277.1" y="146.7">11</text>
<text x="298.4" y="146.7">INT1</text>
<text x="360.1" y="144.3">SCK</text>
<text x="47.4" y="151">PWR</text>
<text x="128.6" y="151.4">+3.3V</text>
<text x="151.8" y="151.4">+5V</text>
<text x="203.5" y="151.4">SCL/SPC</text>
<text x="222.7" y="151.4">4</text>
<text x="277.1" y="151.4">10</text>
<text x="129" y="156.2">GND</text>
<text x="151.3" y="156.2">GND</text>
<text x="222.7" y="156.2">5</text>
<text x="277.1" y="156.2">9</text>
<text x="298.4" y="156.2">INT2</text>
<text x="341.8" y="156.2">GND</text>
<text x="345" y="165.7">VCC</text>
<text x="247.8" y="173.3" transform="rotate(-90 247.8 173.3)">6</text>
<text x="252.6" y="173.3" transform="rotate(-90 252.6 173.3)">7</text>
<text x="257.3" y="173.3" transform="rotate(-90 257.3 173.3)">8</text>
<text x="298.4" y="175.1">CS#</text>
<text x="298.4" y="179.9">SDO/SA0</text>
<text x="360.1" y="179.9">SDO/SA0</text>
<text x="298.4" y="184.6">SDA/SDI</text>
<text x="360.1" y="184.6">SDO</text>
<text x="360.1" y="196.5">INT1</text>
<text x="360.1" y="201.2">INT</text>
<text x="216.2" y="208.3">GND</text>
<text x="285" y="208.3">GND</text>
<text x="360.1" y="205.9">INT2</text>
</g>
<g font-size="4" fill="#fff">
<text x="250.2" y="137.4" transform="rotate(-90 250.2 137.4)">GND</text>
<text x="254.9" y="136.3" transform="rotate(-90 254.9 136.3)">RES</text>
<text x="259.7" y="137.1" transform="rotate(-90 259.7 137.1)">VDD</text>
<text x="230.6" y="139.6">Vdd_IO</text>
<text x="263.5" y="139.6">GND</text>
<text x="230.6" y="144.3">NC</text>
<text x="230.6" y="149.1">NC</text>
<text x="262.8" y="149.1">INT1</text>
<text x="263.5" y="144.3">GND</text>
<text x="230.6" y="153.8">SCL/SPC</text>
<text x="264.6" y="153.8">RES</text>
<text x="230.6" y="158.5">GND</text>
<text x="262.8" y="158.5">INT2</text>
<text x="250.2" y="165.5" transform="rotate(-90 250.2 165.5)">SDA/SDI/SDO</text>
<text x="254.9" y="165.5" transform="rotate(-90 254.9 165.5)">SDO/SA0</text>
<text x="259.7" y="165.5" transform="rotate(-90 259.7 165.5)">CS</text>
</g>
<g font-size="3.2" fill="#939598">
<text x="27" y="276.3">Mikroelektronika assumes no responsibility or liability for any errors or inaccuracies that may appear in the present document.</text>
<text x="199.3" y="280.1">3</text>
</g>
</svg>
